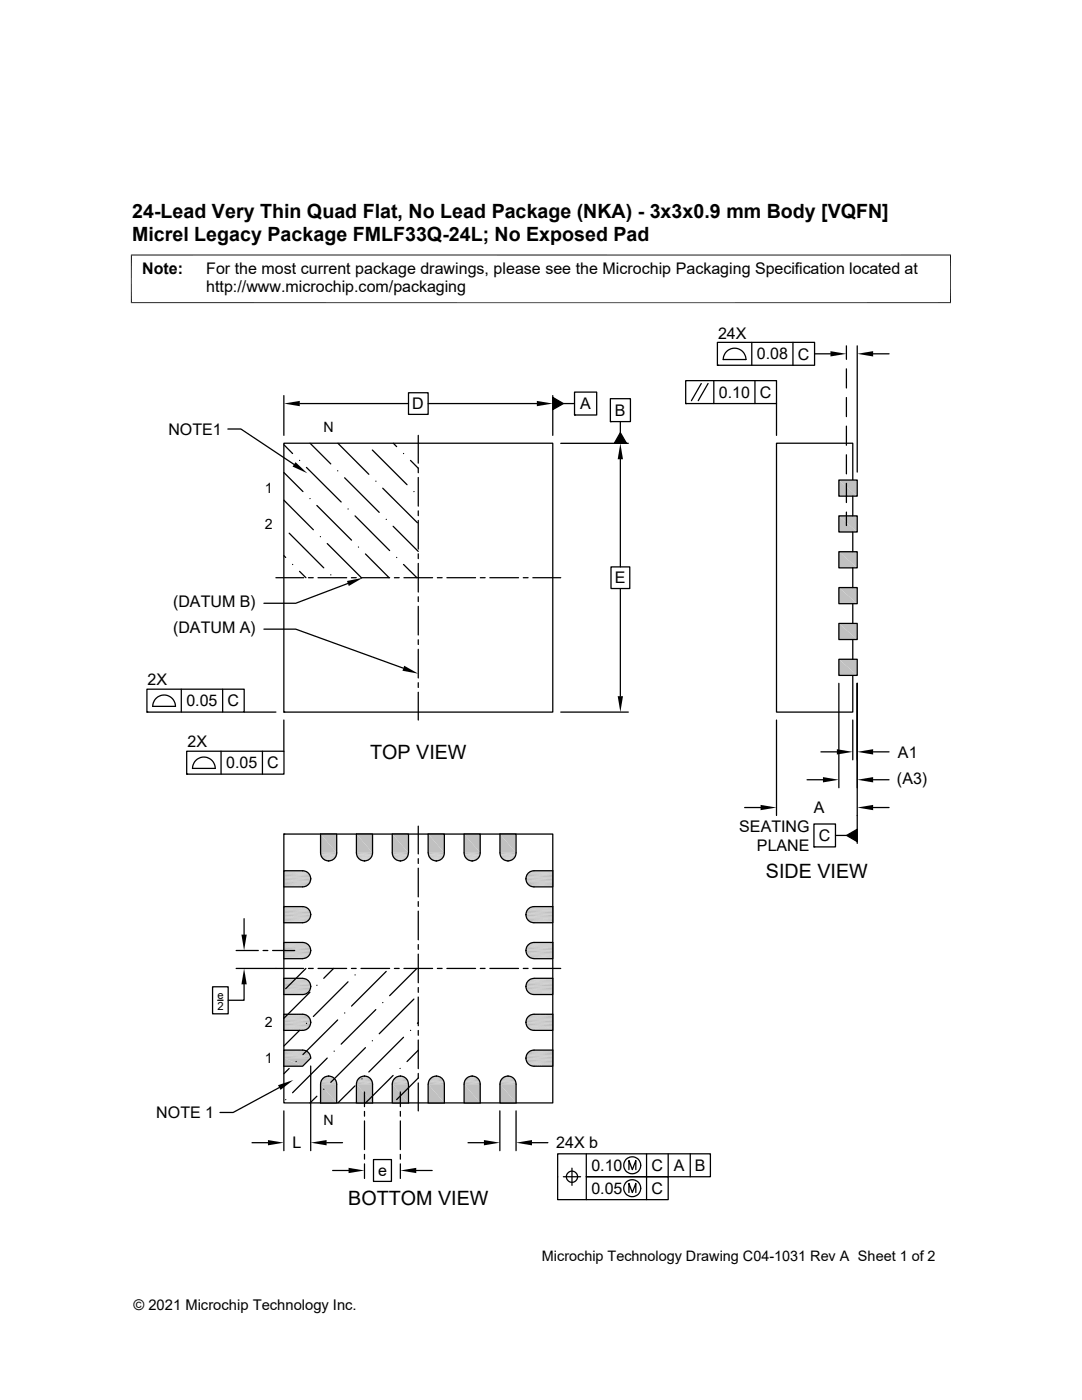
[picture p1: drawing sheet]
<svg xmlns="http://www.w3.org/2000/svg" width="216mm" height="279mm" viewBox="0 0 216 279" stroke-linecap="round" stroke-linejoin="round" font-family="sans-serif">
<g fill="none" stroke="#000" stroke-width=".25">
<path d="M56.6 88.8l1.8 1.7M56.6 88.5h53.7v53.6h-53.7zM56.6 94.3l3.9 3.8M56.6 99.8l5.9 5.9M59.8 91.9h.1M61.2 93.3l6.9 6.9M61.8 99.5h.1M61.9 88.5l4.1 4.1M67.4 94h.1M67.4 88.5l6.2 6.2M68.8 95.4l6.9 6.9M74.3 89.8l6.9 6.9"/>
<path d="M75 96h.1M76.4 97.4l6.9 6.9M78.5 88.5l.6 .6M80.5 90.5h.1M81.9 91.9l1.6 1.6M82.6 98.1h.1M170.2 95.8v-7.3h-15.3v53.6h15.3v-7.3M56.6 110.9l.4 .4M57.7 106.4l6.9 6.9M58.4 112.6h.1M59.8 114l1.2 1.3M63.2 100.9l6.9 6.9"/>
<path d="M63.9 107.1h.1M65.3 108.5l6.8 6.8M66 114.7h.1M69.4 101.6h.1M70.8 103l6.9 6.9M71.5 109.2h.1M72.9 110.6l4.7 4.7M77.1 103.7h.1M78.4 105l5.1 5M79.1 111.3h.1M80.5 112.6l2.7 2.7M56.6 142.1h.1"/>
</g>
<g fill="#c0c0c0">
<path d="M167.4 95.8l3.6 3.2h-3.6z"/>
<path d="M167.4 95.8h3.6v3.2z"/>
<path d="M167.4 103l3.6 3.2h-3.6z"/>
<path d="M167.4 103h3.6v3.2z"/>
<path d="M167.4 110.1l3.6 3.2h-3.6z"/>
<path d="M167.4 110.1h3.6v3.2z"/>
<path d="M167.4 117.3l3.6 3.2h-3.6z"/>
<path d="M167.4 117.3h3.6v3.2z"/>
<path d="M167.4 124.4l3.6 3.2h-3.6z"/>
<path d="M167.4 124.4h3.6v3.2z"/>
<path d="M167.4 131.6l3.6 3.2h-3.6z"/>
<path d="M167.4 131.6h3.6v3.2z"/>
</g>
<g fill="none" stroke="#000" stroke-width=".25">
<path d="M167.4 95.8h3.6v3.2h-3.6zM170.2 99v4M167.4 117.3h3.6v3.2h-3.6zM167.4 110.1h3.6v3.2h-3.6zM167.4 103h3.6v3.2h-3.6zM170.2 106.2v3.9M170.2 113.3v4M167.4 131.6h3.6v3.2h-3.6zM167.4 124.4h3.6v3.2h-3.6zM170.2 120.5v3.9M170.2 127.6v4M56.6 166.5h53.7v53.6h-53.7z"/>
<path d="M56.6 166.5h.1"/>
</g>
<g fill="#c0c0c0">
<path d="M99.8 166.5l3.2 3.7h-3.2z"/>
<path d="M99.8 166.5h3.2v3.7z"/>
<path d="M92.6 166.5l3.2 3.7h-3.2z"/>
<path d="M92.6 166.5h3.2v3.7z"/>
<path d="M85.4 166.5l3.3 3.7h-3.3z"/>
<path d="M85.4 166.5h3.3v3.7z"/>
<path d="M78.3 166.5l3.2 3.7h-3.2z"/>
<path d="M78.3 166.5h3.2v3.7z"/>
<path d="M71.1 166.5l3.2 3.7h-3.2z"/>
<path d="M71.1 166.5h3.2v3.7z"/>
<path d="M64 166.5l3.2 3.7h-3.2z"/>
<path d="M64 166.5h3.2v3.7z"/>
</g>
<path d="M64 170.3h3.2M71.1 170.3h3.2M78.3 170.3h3.2M85.4 170.3h3.3M92.6 170.3h3.2M99.8 170.3h3.2" fill="none" stroke="#c0c0c0" stroke-width=".28"/>
<g fill="none" stroke="#c0c0c0" stroke-width=".2">
<path d="M64 170.5h3.2M64.1 170.8h3M64.1 170.9h3M64.2 171h2.8M64.2 171.2h2.7M64.3 171.3h2.5M64.4 171.4h2.3M71.2 170.5h3.1M71.2 170.8h3.1M71.2 170.9h3M71.4 171h2.7M71.4 171.2h2.7"/>
<path d="M71.5 171.3h2.5M71.6 171.4h2.3M78.3 170.5h3.2M78.4 170.8h3M78.4 170.9h3M78.5 171h2.8M78.5 171.2h2.7M78.7 171.3h2.4M78.8 171.4h2.2M85.5 170.5h3.1M85.5 170.8h3.1M85.6 170.9h2.9"/>
<path d="M85.7 171h2.7M85.7 171.2h2.7M85.8 171.3h2.5M85.9 171.4h2.3M92.6 170.5h3.2M92.7 170.8h3M92.7 170.9h3M92.8 171h2.8M92.9 171.2h2.6M93 171.3h2.4M93.1 171.4h2.2M99.8 170.5h3.2"/>
<path d="M99.9 170.8h3M99.9 170.9h2.9M100 171h2.8M100 171.2h2.7M100.1 171.3h2.5M100.2 171.4h2.3"/>
</g>
<path d="M64 170.6h3.2M71.2 170.6h3.1M78.3 170.6h3.2M85.5 170.6h3.1M92.6 170.6h3.2M99.8 170.6h3.1" fill="none" stroke="#c0c0c0" stroke-width=".23"/>
<path d="M100.3 171.4l2 .1z" fill="#c0c0c0"/>
<path d="M100.3 171.5h2.1" fill="none" stroke="#c0c0c0" stroke-width=".2"/>
<path d="M93.2 171.4l1.9 .1z" fill="#c0c0c0"/>
<path d="M93.2 171.5h2" fill="none" stroke="#c0c0c0" stroke-width=".2"/>
<path d="M86 171.4l1.9 .1z" fill="#c0c0c0"/>
<path d="M86 171.5h2.1" fill="none" stroke="#c0c0c0" stroke-width=".2"/>
<path d="M78.9 171.4l1.9 .1z" fill="#c0c0c0"/>
<path d="M78.9 171.5h2" fill="none" stroke="#c0c0c0" stroke-width=".2"/>
<path d="M71.7 171.4l1.9 .1z" fill="#c0c0c0"/>
<path d="M71.7 171.5h2.1" fill="none" stroke="#c0c0c0" stroke-width=".2"/>
<path d="M64.6 171.4l1.9 .1z" fill="#c0c0c0"/>
<path d="M64.6 171.5h2" fill="none" stroke="#c0c0c0" stroke-width=".2"/>
<g fill="#c0c0c0">
<path d="M100.5 171.5l1.7 .1z"/>
<path d="M100.5 171.5h1.8z"/>
<path d="M93.3 171.5l1.7 .1z"/>
<path d="M93.3 171.5h1.8z"/>
<path d="M86.1 171.5l1.8 .1z"/>
<path d="M86.1 171.5h1.8z"/>
<path d="M79 171.5l1.7 .1z"/>
<path d="M79 171.5h1.8z"/>
<path d="M71.8 171.5l1.7 .1z"/>
<path d="M71.8 171.5h1.8z"/>
<path d="M64.7 171.5l1.7 .1z"/>
<path d="M64.7 171.5h1.8z"/>
<path d="M100.6 171.6l1.4 .1z"/>
<path d="M100.6 171.6h1.6z"/>
<path d="M93.4 171.6l1.4 .1z"/>
<path d="M93.4 171.6h1.6z"/>
<path d="M86.3 171.6l1.4 .1z"/>
<path d="M86.3 171.6h1.6z"/>
<path d="M79.1 171.6l1.4 .1z"/>
<path d="M79.1 171.6h1.6z"/>
<path d="M71.9 171.6l1.4 .1z"/>
<path d="M71.9 171.6h1.6z"/>
<path d="M64.8 171.6l1.4 .1z"/>
<path d="M64.8 171.6h1.6z"/>
<path d="M100.8 171.7h1.1z"/>
<path d="M100.8 171.7h1.2z"/>
<path d="M93.6 171.7h1.2z"/>
<path d="M86.4 171.7h1.2z"/>
<path d="M86.4 171.7h1.3z"/>
<path d="M79.3 171.7h1.1z"/>
<path d="M79.3 171.7h1.2z"/>
<path d="M72.1 171.7h1.2z"/>
<path d="M65 171.7h1.1z"/>
<path d="M65 171.7h1.2z"/>
<path d="M100.8 171.7l.9 .1z"/>
<path d="M93.7 171.7l.8 .1z"/>
<path d="M93.7 171.7h1.1z"/>
<path d="M86.5 171.7l.9 .1z"/>
<path d="M86.5 171.7h1.1z"/>
<path d="M79.4 171.7l.8 .1z"/>
<path d="M79.4 171.7h1z"/>
<path d="M72.2 171.7l.8 .1z"/>
<path d="M72.2 171.7h1.1z"/>
<path d="M65 171.7l.9 .1z"/>
<path d="M65.3 171.8h.5z"/>
<path d="M72.5 171.8h.5z"/>
<path d="M79.7 171.8h.5z"/>
<path d="M86.8 171.8h.5z"/>
<path d="M94 171.8h.5z"/>
<path d="M101.1 171.8h.5z"/>
<path d="M101 171.8h.6z"/>
<path d="M101 171.8h.7z"/>
<path d="M93.9 171.8h.6z"/>
<path d="M86.7 171.8h.6z"/>
<path d="M86.7 171.8h.7z"/>
<path d="M79.6 171.8h.6z"/>
<path d="M72.4 171.8h.6z"/>
<path d="M65.3 171.8h.6z"/>
</g>
<g fill="none" stroke="#c0c0c0" stroke-width=".2">
<path d="M56.6 173.8h4.1M56.6 173.8h4.3M56.6 173.9h4.6M56.6 174.1h4.8M56.6 174.3h5M56.6 176.5h5M56.6 176.7h4.8M56.6 176.8h4.6M56.6 176.9h4.3M56.6 177h4.1M105.3 176.5h5M105.3 174.3h5"/>
<path d="M105.5 176.7h4.8M105.5 174.1h4.8M105.7 176.8h4.6M105.7 173.9h4.6M106 173.8h4.3M106 176.9h4.3M106.3 173.8h4M106.3 177h4M56.6 180.9h4.1M56.6 181h4.3M56.6 181.1h4.6M56.6 181.2h4.8"/>
<path d="M56.6 181.4h5M56.6 183.9h4.8M56.6 184h4.6M56.6 184.1h4.3M56.6 184.1h4.1M56.6 188.1h4.1M56.6 188.2h4.3M56.6 188.3h4.6M56.6 188.4h4.8M56.6 191h4.8M56.6 191.2h4.6M56.6 191.3h4.3"/>
<path d="M56.6 191.3h4.1M56.6 195.3h4.1M56.6 195.3h4.3M56.6 195.4h4.6M56.6 195.5h4.8M56.6 198.2h4.8M56.6 198.3h4.6M56.6 198.4h4.3M56.6 198.5h4.1M105.3 181.4h5M105.5 183.9h4.8M105.5 191h4.8"/>
<path d="M105.5 198.2h4.8M105.5 181.2h4.8M105.5 188.4h4.8M105.5 195.5h4.8M105.7 184h4.6M105.7 191.2h4.6M105.7 198.3h4.6M105.7 181.1h4.6M105.7 188.3h4.6M105.7 195.4h4.6M106 181h4.3M106 188.2h4.3"/>
<path d="M106 195.3h4.3M106 184.1h4.3M106 191.3h4.3M106 198.4h4.3M106.3 180.9h4M106.3 188.1h4M106.3 195.3h4M106.3 184.1h4M106.3 191.3h4M106.3 198.5h4M56.6 202.4h4.1M56.6 202.5h4.3"/>
<path d="M56.6 202.6h4.6M56.6 202.7h4.8M56.6 205.2h5M56.6 205.3h4.8M56.6 205.5h4.6M56.6 205.6h4.3M56.6 205.6h4.1M56.6 209.6h4.1M56.6 209.6h4.3M56.6 209.7h4.6M56.6 209.9h4.8M56.6 210h5"/>
<path d="M105.3 205.2h5M105.3 212.3h5M105.3 210h5M105.5 205.3h4.8M105.5 212.5h4.8M105.5 202.7h4.8M105.5 209.9h4.8M105.7 205.5h4.6M105.7 212.6h4.6M105.7 202.6h4.6M105.7 209.7h4.6M106 202.5h4.3"/>
<path d="M106 209.6h4.3M106 205.6h4.3M106 212.7h4.3M106.3 202.4h4M106.3 209.6h4M106.3 205.6h4M106.3 212.8h4"/>
</g>
<g fill="none" stroke="#c0c0c0" stroke-width=".23">
<path d="M56.6 174.5h5.2M56.6 176.3h5.2M105.2 176.3h5.1M105.2 174.5h5.1M56.6 181.6h5.2M56.6 183.5h5.2M56.6 190.6h5.2M56.6 196h5.2M105.2 183.5h5.1M105.2 190.6h5.1M105.2 181.6h5.1M105.2 196h5.1"/>
<path d="M56.6 203.1h5.2M56.6 204.9h5.2M56.6 210.3h5.2M105.2 204.9h5.1M105.2 212.1h5.1M105.2 203.1h5.1M105.2 210.3h5.1"/>
</g>
<g fill="none" stroke="#c0c0c0" stroke-width=".25">
<path d="M56.6 174.7h5.3M56.6 176.1h5.3M105 174.7h5.3M105 176.1h5.3M56.6 181.9h5.3M56.6 183h5.4M56.6 183.2h5.3M56.6 189h5.3M56.6 190.1h5.4M56.6 190.4h5.3M56.6 196.2h5.3M56.6 196.4h5.4"/>
<path d="M56.6 197.5h5.3M105 196.4h5.3M105 183h5.3M105 190.1h5.3M105 181.9h5.3M105 189h5.3M105 196.2h5.3M105 183.2h5.3M105 190.4h5.3M105 197.5h5.3M56.6 203.3h5.3M56.6 203.6h5.4"/>
<path d="M56.6 204.7h5.3M56.6 210.5h5.3M105 203.6h5.3M105 203.3h5.3M105 210.5h5.3M105 204.7h5.3M105 211.9h5.3"/>
</g>
<g fill="none" stroke="#c0c0c0" stroke-width=".28">
<path d="M56.6 175h5.4M56.6 175.2h5.4M56.6 175.5h5.4M56.6 175.8h5.4M104.9 175.2h5.4M104.9 175.5h5.4M105 175h5.3M105 175.8h5.3M56.6 182.1h5.4M56.6 182.4h5.4M56.6 189.3h5.4M56.6 189.6h5.4"/>
<path d="M56.6 197h5.4M56.6 197.3h5.4M104.9 182.4h5.4M104.9 189.6h5.4M104.9 197h5.4M105 182.1h5.3M105 189.3h5.3M105 197.3h5.3M56.6 204.2h5.4M56.6 204.4h5.4M56.6 210.8h5.4M56.6 211h5.4"/>
<path d="M104.9 211h5.4M104.9 204.2h5.4M104.9 211.3h5.4M105 210.8h5.3M105 204.4h5.3M105 211.6h5.3"/>
</g>
<path d="M56.6 182.7h5.4M56.6 189.8h5.4M56.6 196.7h5.4M104.9 196.7h5.4M104.9 182.7h5.4M104.9 189.8h5.4M56.6 203.9h5.4M104.9 203.9h5.4" fill="none" stroke="#c0c0c0" stroke-width=".3"/>
<g fill="none" stroke="#c0c0c0" stroke-width=".21">
<path d="M56.6 183.7h5M56.6 188.6h5M56.6 188.8h5.2M56.6 190.8h5M56.6 195.7h5M56.6 197.8h5.2M56.6 198h5M105.2 197.8h5.1M105.2 188.8h5.1M105.3 183.7h5M105.3 190.8h5M105.3 198h5"/>
<path d="M105.3 188.6h5M105.3 195.7h5M56.6 202.9h5M105.3 202.9h5"/>
</g>
<g fill="#c0c0c0">
<path d="M56.6 211.2l3.8 1.6h-3.8z"/>
<path d="M56.6 211.2h5.4l-1.6 1.6z"/>
<path d="M65.3 214.8h.5z"/>
<path d="M72.5 214.8h.5z"/>
<path d="M79.6 214.8h.6z"/>
<path d="M86.8 214.8h.5z"/>
<path d="M93.9 214.8h.6z"/>
<path d="M101.1 214.8h.5z"/>
<path d="M100.8 214.8h1.1z"/>
<path d="M101.1 214.8h.8z"/>
<path d="M93.7 214.8h1.1z"/>
<path d="M93.9 214.8h.9z"/>
<path d="M86.5 214.8h1.1z"/>
<path d="M86.8 214.8h.8z"/>
<path d="M79.3 214.8h1.1z"/>
<path d="M79.6 214.8h.8z"/>
<path d="M72.2 214.8h1.1z"/>
<path d="M72.5 214.8h.8z"/>
<path d="M65 214.8h1.1z"/>
<path d="M65.3 214.8h.8z"/>
<path d="M100.6 215l.2-.2 1.4 .2z"/>
<path d="M100.8 214.8h1.1l.3 .2z"/>
<path d="M93.4 215l.3-.2 1.3 .2z"/>
<path d="M93.7 214.8h1.1l.2 .2z"/>
<path d="M86.3 215l.2-.2 1.4 .2z"/>
<path d="M86.5 214.8h1.1l.3 .2z"/>
<path d="M79.1 215l.2-.2 1.4 .2z"/>
<path d="M79.3 214.8h1.1l.3 .2z"/>
<path d="M71.9 215l.3-.2 1.3 .2z"/>
<path d="M72.2 214.8h1.1l.2 .2z"/>
<path d="M64.8 215l.2-.2 1.4 .2z"/>
<path d="M65 214.8h1.1l.3 .2z"/>
</g>
<path d="M100.3 215.1h2.1" fill="none" stroke="#c0c0c0" stroke-width=".2"/>
<path d="M100.6 215h1.6l.2 .1z" fill="#c0c0c0"/>
<path d="M93.2 215.1h2" fill="none" stroke="#c0c0c0" stroke-width=".2"/>
<path d="M93.4 215h1.6l.2 .1z" fill="#c0c0c0"/>
<path d="M86 215.1h2.1" fill="none" stroke="#c0c0c0" stroke-width=".2"/>
<path d="M86.3 215h1.6l.2 .1z" fill="#c0c0c0"/>
<path d="M78.9 215.1h2" fill="none" stroke="#c0c0c0" stroke-width=".2"/>
<path d="M79.1 215h1.6l.2 .1z" fill="#c0c0c0"/>
<path d="M71.7 215.1h2.1" fill="none" stroke="#c0c0c0" stroke-width=".2"/>
<path d="M71.9 215h1.6l.3 .1z" fill="#c0c0c0"/>
<path d="M64.5 215.1h2.1" fill="none" stroke="#c0c0c0" stroke-width=".2"/>
<path d="M64.8 215h1.6l.2 .1z" fill="#c0c0c0"/>
<path d="M64.3 215.2h2.5M71.5 215.2h2.5M78.7 215.2h2.4M85.8 215.2h2.5M93 215.2h2.4M100.1 215.2h2.5" fill="none" stroke="#c0c0c0" stroke-width=".2"/>
<path d="M64.2 215.4h2.8M71.3 215.4h2.8M78.5 215.4h2.8M85.7 215.4h2.7M92.8 215.4h2.8M100 215.4h2.8" fill="none" stroke="#c0c0c0" stroke-width=".23"/>
<path d="M64.1 215.7h3M71.2 215.7h3.1M78.4 215.7h3M85.5 215.7h3.1M92.7 215.7h3M99.8 215.7h3.1" fill="none" stroke="#c0c0c0" stroke-width=".25"/>
<path d="M64 216.2h3.2M64 216h3.2M71.1 216.2h3.2M71.1 216h3.2M78.3 216.2h3.2M78.3 216h3.2M85.4 216.2h3.3M85.5 216h3.1M92.6 216.2h3.2M92.6 216h3.2M99.8 216.2h3.2M99.8 216h3.2" fill="none" stroke="#c0c0c0" stroke-width=".28"/>
<g fill="#c0c0c0">
<path d="M99.8 216.4l3.2 3.7h-3.2z"/>
<path d="M99.8 216.4h3.2v3.7z"/>
<path d="M92.6 216.4l3.2 3.7h-3.2z"/>
<path d="M92.6 216.4h3.2v3.7z"/>
<path d="M85.4 216.4l3.3 3.7h-3.3z"/>
<path d="M85.4 216.4h3.3v3.7z"/>
<path d="M78.3 216.4l3.2 3.7h-3.2z"/>
<path d="M78.3 216.4h3.2v3.7z"/>
<path d="M71.1 216.4l3.2 3.7h-3.2z"/>
<path d="M71.1 216.4h3.2v3.7z"/>
<path d="M64 216.4l3.2 3.7h-3.2z"/>
<path d="M64 216.4h3.2v3.7z"/>
</g>
<g fill="none" stroke="#000" stroke-width=".25">
<path d="M56.6 79v7.9M81.5 78.4h3.9v4.3h-3.9zM110.3 79.3l2.1 1.2-2.1 1.2zM110.3 79v7.9M114.6 78.3h4.5v4.5h-4.5zM121.8 79.6h4v4.5h-4zM136.8 76h18.1v4.5h-18.1zM139.9 76.5l-1.9 3.5M141.3 76.5l-2 3.5M142.4 76v4.5M143.2 68.3h19.3v4.6h-19.3zM143.2 72.9h.1"/>
<path d="M145.1 70a2.27 2.27 0 0 1 2.4-.3 2.27 2.27 0 0 1 1.3 2.1h-4.5l.2-1zM150 68.3v4.6M150.6 76v4.5M158.2 68.3v4.6M162.5 70.6h3.2M168.9 69v2.7M168.9 73.6v3.8M168.9 79.3v3.8M171 69v25.2M174.2 70.6h3.2M45.5 85.6h2.6l10.6 7.1M59.8 80.5h21.7"/>
<path d="M83.5 86.9v5.5M83.5 93.4v.9M83.5 95.3v5.7M85.4 80.5h21.7M111.9 88.5h13.5M112.4 80.5h2.2M114.6 82.8h.1M121.8 84.1h.1M123.8 86.4l1.2 2.1h-2.4zM123.8 84.1v2.3M123.8 91.7v21.4M136.8 80.5h.1"/>
<path d="M154.9 80.5v6.4M168.9 85v3.9M168.9 90.8v3.8M168.9 96.5v3.8M55.1 115.3h5.5M61.6 115.3h.9M63.5 115.3h5.7M69.4 116.4l-10.4 4h-6.3M70.1 115.3h1M72 115.3h5.7M78.7 115.3h1M80.6 115.3h5.7"/>
<path d="M83.5 102v.9M83.5 103.9v5.7M83.5 110.5v1M83.5 112.4v5.8M83.5 119.1v1M87.3 115.3h.9M89.2 115.3h5.7M95.8 115.3h1M97.7 115.3h5.8M104.4 115.3h1M106.3 115.3h5.6M121.9 113.1h3.8v4.4h-3.8z"/>
<path d="M123.8 117.5v21.4M168.9 102.2v2.7M29.3 137.5h19.4v4.6h-19.4zM31.3 139.3a2.27 2.27 0 0 1 2.4-.4 2.27 2.27 0 0 1 1.3 2.1h-4.5l.2-1zM36.2 137.5v4.6M44.4 137.5v4.6M52.7 125.6h6.3l21.5 7.7M83.5 121v5.7M83.5 127.7v.9M83.5 129.6v5.7M83.5 136.2v1M83.5 138.2v5.5"/>
<path d="M167.4 136.4v20.8M171 136.4v31.9M29.3 142.1h.1M37.3 149.9h19.4v4.6h-19.4zM37.3 154.5h.1M39.2 151.6a2.27 2.27 0 0 1 2.4-.3 2.27 2.27 0 0 1 1.3 2.1h-4.5l.2-1zM44.1 149.9v4.6M48.7 142.1h6.4M52.4 149.9v4.6M56.6 143.7v6.2M111.9 142.1h13.5M154.9 143.7v19.1"/>
<path d="M161 155.6h3.2M163.8 150.1h3.2M170.2 143.7v7.9M174.2 150.1h3.2M174.2 155.6h3.2M56.6 173.8h3.8a1.61 1.61 0 0 1 1.6 1.6 1.61 1.61 0 0 1-1.6 1.6h-3.8zM62 175.4h.1M64 166.5h3.2v3.7a1.61 1.61 0 0 1-1.6 1.6 1.61 1.61 0 0 1-1.6-1.6zM65.6 171.8h.1M71.1 166.5h3.2v3.7a1.61 1.61 0 0 1-1.6 1.6 1.61 1.61 0 0 1-1.6-1.6zM72.7 171.8h.1M78.3 166.5h3.2v3.7a1.62 1.62 0 0 1-1.6 1.6 1.62 1.62 0 0 1-1.6-1.6z"/>
<path d="M79.9 171.8h.1M83.5 164.9v5.5M83.5 171.4v.9M83.5 173.3v5.7M83.5 179.9v1M85.4 166.5h3.3v3.7a1.61 1.61 0 0 1-1.6 1.6 1.61 1.61 0 0 1-1.7-1.6zM87.1 171.8h.1M92.6 166.5h3.2v3.7a1.61 1.61 0 0 1-1.6 1.6 1.61 1.61 0 0 1-1.6-1.6zM94.2 171.8h.1M99.8 166.5h3.2v3.7a1.61 1.61 0 0 1-1.6 1.6 1.61 1.61 0 0 1-1.6-1.6zM101.4 171.8h.1M104.9 175.4h.1"/>
<path d="M105.4 174.2l.9-.4h4v3.2h-3.7a1.61 1.61 0 0 1-1.5-1 1.61 1.61 0 0 1 .3-1.8zM148.6 161.2h3.2M162.4 164.4h4.3v4.6h-4.3zM162.4 169h.1M166.7 166.7h2.2M168.9 166.7l2.1-1.2v2.5zM174.2 161.2h3.2M42.4 196.9h3.1v5.4h-3.1zM43.4 199.6h1.1M47.1 189.7h4.4M47.1 193.3h13.5M48.7 196.4v3.2h-3.2"/>
<path d="M48.7 183.3v3.2M52.5 189.7h.9M54.4 189.7h4.4M56.6 180.9h3.8a1.61 1.61 0 0 1 1.6 1.6 1.61 1.61 0 0 1-1.6 1.6h-3.8zM56.6 188.1h3.8a1.61 1.61 0 0 1 1.6 1.6 1.61 1.61 0 0 1-1.6 1.6h-3.8zM56.6 195.2h3.8a1.62 1.62 0 0 1 1.6 1.7 1.62 1.62 0 0 1-1.6 1.6h-3.8zM61 193.3l-4 4M61.6 193.3h.9M61.8 198l-5.2 5.2M62 196.9h.1M62 189.7h.1M62 182.5h.1"/>
<path d="M63.2 196.6h.1M63.5 193.3h5.7M66.6 193.3l-2 1.9M69.4 195.9l-6.9 7M70.1 193.3h1M70.8 194.6h.1M72 193.3h5.7M77.1 193.9l-7 6.9M78.7 193.3h1M80.6 193.3h5.7M82.6 199.4l-6.9 6.9M83.2 193.3l-5.5 5.4"/>
<path d="M83.5 181.8v5.8M83.5 188.5v1M83.5 190.4v5.7M83.5 197.1v.9M83.5 199v5.7M87.3 193.3h.9M89.2 193.3h5.7M95.8 193.3h1M97.7 193.3h5.8M104.4 193.3h1M104.9 196.9h.1M104.9 189.7h.1"/>
<path d="M104.9 182.5h.1M105.4 195.7l.9-.4 4-.1v3.3h-3.7a1.61 1.61 0 0 1-1.5-1 1.61 1.61 0 0 1 .3-1.8zM105.4 188.6l.9-.5h4v3.2h-3.7a1.63 1.63 0 0 1-1.5-1 1.63 1.63 0 0 1 .3-1.7zM105.4 181.4l.9-.4 4-.1v3.2h-3.7a1.61 1.61 0 0 1-1.5-.9 1.61 1.61 0 0 1 .3-1.8zM106.3 193.3h5.6M55.7 217l-9.2 5h-2.6M56.6 202.4h3.8a1.61 1.61 0 0 1 1.6 1.6 1.61 1.61 0 0 1-1.6 1.6h-3.8zM56.6 209.6h3.8a1.59 1.59 0 0 1 1.6 1.6l-1.6 1.6h-3.8zM57 219.5h.1M57.7 213.2l-1.1 1.1M59.1 211.9h.1M59.8 205.6l-3.2 3.2"/>
<path d="M61.2 204.2h.1M62 204h.1M62 212.7v16.9M63.2 218.8l-1.3 1.3M64.4 215.2a1.62 1.62 0 0 1 1.8-.3 1.62 1.62 0 0 1 1 1.5v3.7h-3.2v-4zM64.6 217.4h.1M65.3 211.2l-6.9 6.9M65.6 214.8h.1M66.7 209.8h.1M67.4 203.6l-6.9 6.9M68.8 202.2h.1M70.8 216.7l-3.4 3.4"/>
<path d="M71.6 215.2a1.62 1.62 0 0 1 1.7-.3 1.62 1.62 0 0 1 1 1.5v3.7h-3.2v-4zM72.2 215.3h.1M72.7 214.8h.1M72.7 217.9v3M72.9 209.1l-6.9 6.9M74.3 207.7h.1M75 201.5l-6.9 6.9M76.4 200.1h.1M78.4 214.6l-5.5 5.5M78.7 215.2a1.62 1.62 0 0 1 1.8-.3 1.62 1.62 0 0 1 1 1.5v3.7h-3.2v-4zM79.8 213.2h.1M79.9 214.8h.1"/>
<path d="M79.9 217.9v3M80.5 207l-6.9 6.9M81.9 205.6h.1M83.5 204.1l-.2 .1M83.5 215.1l-4.4 4.4M83.5 209.6l-2.3 2.3M83.5 205.7v.9M83.5 207.6v5.7M83.5 214.2v1M83.5 216.1v5.6M85.9 215.2a1.62 1.62 0 0 1 1.8-.3 1.62 1.62 0 0 1 1 1.5v3.7h-3.3v-3.7l.2-.8zM87.1 214.8h.1"/>
<path d="M93.1 215.2a1.62 1.62 0 0 1 1.7-.3 1.62 1.62 0 0 1 1 1.5v3.7h-3.2v-4zM94.2 214.8h.1M100.2 215.2a1.62 1.62 0 0 1 1.8-.3 1.62 1.62 0 0 1 1 1.5v3.7h-3.2v-4zM101.4 214.8h.1M104.9 211.2h.1M104.9 204h.1M105.4 210l.9-.4h4v3.2h-3.7a1.61 1.61 0 0 1-1.5-1 1.61 1.61 0 0 1 .3-1.8zM105.4 202.9l.9-.5h4v3.2h-3.7a1.61 1.61 0 0 1-1.5-1 1.61 1.61 0 0 1 .3-1.7zM50.3 228h3.2M56.6 221.7v7.9M65.2 228h3.1M66.4 233.6h3.2"/>
<path d="M72.7 221.8v1M72.7 223.7v5.7M72.7 230.4v.9M72.7 232.3v2.9M74.5 231.4h3.6v4.4h-3.6zM79.9 221.8v1M79.9 223.7v5.7M79.9 230.4v.9M79.9 232.3v2.9M83.1 233.6h3.1M93.4 228h3.2M99.7 221.7v7.9"/>
<path d="M103 221.7v7.9M106.2 228h3.1M112.4 234.8h3.4M114.1 233.1v3.5M117 230.3v4.5h16.3v4.6h-22v-9.1h30.5v4.5h-24.8v4.6M125.5 233.4v-1.8l.7 1.8 .7-1.8v1.8M125.5 238v-1.8l.7 1.8 .7-1.8v1.8M129 230.3v9.1M133.3 230.3v4.5M137.7 230.3v4.5"/>
<circle cx="114.1" cy="234.8" r="1.12"/>
<circle cx="126.2" cy="237.1" r="1.69"/>
<circle cx="126.2" cy="232.6" r="1.69"/>
</g>
<g fill="#000">
<path d="M165.7 70.1l3.2 .5-3.2 .5zM171 70.6l3.2-.5v1zM59 92.2l2.3 2.2-2.9-1.3zM56.6 80.5l3.2-.5v1.1zM107.1 80l3.2 .5-3.2 .6zM110.3 79.3l2.1 1.2-2.1 1.2zM123.8 88.5l.5 3.2h-1zM123.8 86.4l1.2 2.1h-2.4zM69.2 116l3.2-.7-2.8 1.6zM80.7 132.9l2.8 1.6-3.2-.6zM123.3 138.9h1l-.5 3.2zM164.2 155.1l3.2 .5-3.2 .5z"/>
<path d="M167 149.5l3.2 .6-3.2 .5zM171 150.1l3.2-.6v1.1zM171 155.6l3.2-.5v1zM151.8 160.6l3.1 .6-3.1 .5zM168.9 166.7l2.1-1.2v2.5zM171 161.2l3.2-.6v1.1zM48.2 186.5h1l-.5 3.2zM48.7 193.3l.5 3.1h-1zM55.5 216.6l3-1.1-2.5 2zM53.5 227.5l3.1 .5-3.1 .6zM62 228l3.2-.5v1.1zM69.6 233.1l3.1 .5-3.1 .5z"/>
<path d="M79.9 233.6l3.2-.5v1zM96.6 227.5l3.1 .5-3.1 .6zM103 228l3.2-.5v1.1z"/>
</g>
<path d="M26.1 50.9h163.7M26.2 50.8v9.7M189.7 50.8v9.7M26.1 60.4h163.7" fill="none" stroke="#000" stroke-width=".2"/>
<g font-size="3.9">
<text x="26.4" y="43.5">24-Lead Very Thin Quad Flat, No Lead Package (NKA) - 3x3x0.9 mm Body [VQFN]</text>
<text x="26.4" y="48.1">Micrel Legacy Package FMLF33Q-24L; No Exposed Pad</text>
<text x="73.9" y="151.5">TOP VIEW</text>
<text x="152.8" y="175.3">SIDE VIEW</text>
<text x="69.5" y="240.6">BOTTOM VIEW</text>
</g>
<g font-size="3.2">
<text x="28.4" y="54.7">Note:</text>
<text x="41.1" y="58.3">http://www.microchip.com/packaging</text>
<text x="41.1" y="54.7">For the most current package drawings, please see the Microchip Packaging Specification located at</text>
<text x="143.3" y="67.6">24X</text>
<text x="151" y="71.7">0.08</text>
<text x="159.2" y="71.8">C</text>
<text x="82.3" y="81.7">D</text>
<text x="115.8" y="81.7">A</text>
<text x="122.7" y="83">B</text>
<text x="143.4" y="79.4">0.10</text>
<text x="151.6" y="79.4">C</text>
<text x="33.6" y="86.7">NOTE1</text>
<text x="122.7" y="116.4">E</text>
<text x="34.5" y="121.2">(DATUM B)</text>
<text x="34.5" y="126.4">(DATUM A)</text>
<text x="29.5" y="136.8">2X</text>
<text x="37.2" y="141">0.05</text>
<text x="45.4" y="141">C</text>
<text x="37.4" y="149.1">2X</text>
<text x="45.1" y="153.3">0.05</text>
<text x="53.3" y="153.4">C</text>
<text x="179.2" y="151.2">A1</text>
<text x="179" y="156.4">(A3)</text>
<text x="147.5" y="166.1">SEATING</text>
<text x="162.4" y="162.3">A</text>
<text x="163.4" y="167.9">C</text>
<text x="151" y="169.9">PLANE</text>
<text x="31.2" y="223.2">NOTE 1</text>
<text x="58.4" y="229.2">L</text>
<text x="111" y="229.2">24X b</text>
<text x="118" y="233.7">0.10</text>
<text x="130" y="233.7">C</text>
<text x="134.5" y="233.7">A</text>
<text x="138.6" y="233.7">B</text>
<text x="75.4" y="234.7">e</text>
<text x="118" y="238.3">0.05</text>
<text x="130" y="238.3">C</text>
</g>
<g font-size="2.9">
<text x="108.1" y="251.7">Microchip Technology Drawing C04-1031 Rev A Sheet 1 of 2</text>
<text x="26.6" y="261.3">© 2021 Microchip Technology Inc.</text>
</g>
<g font-size="2.8">
<text x="64.6" y="86.1">N</text>
<text x="52.9" y="98.4">1</text>
<text x="52.9" y="105.6">2</text>
<text x="52.9" y="205">2</text>
<text x="52.9" y="212.2">1</text>
<text x="64.6" y="224.5">N</text>
</g>
<g font-size="2.2">
<text x="43.4" y="199.4">e</text>
<text x="43.4" y="201.5">2</text>
</g>
</svg>
